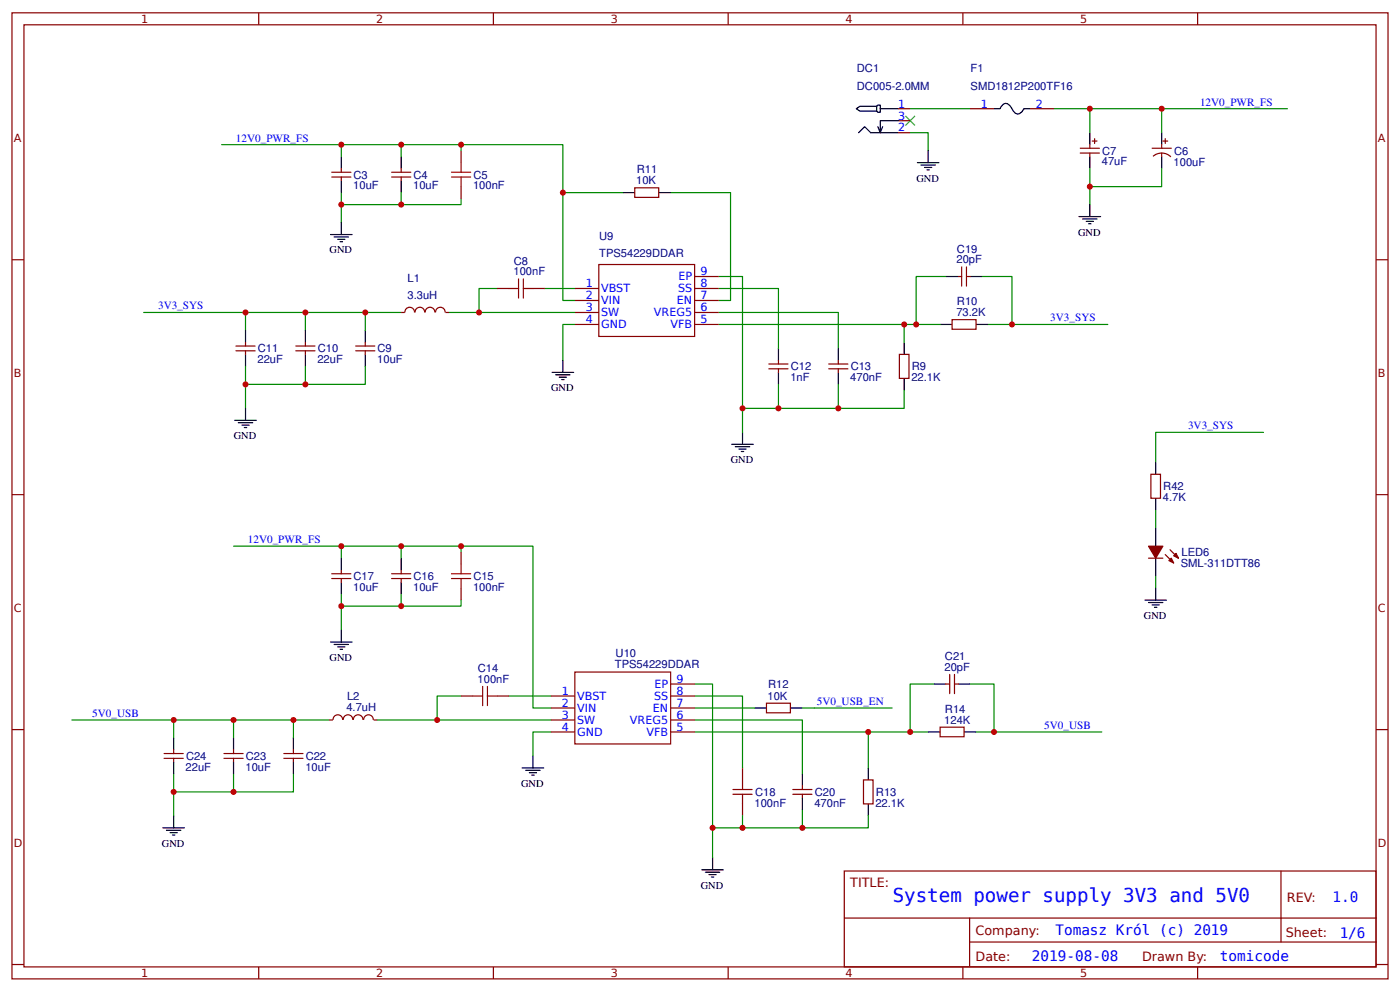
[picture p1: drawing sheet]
<svg xmlns="http://www.w3.org/2000/svg" width="309mm" height="219mm" viewBox="0 0 309 219" stroke-linecap="round" stroke-linejoin="round" font-family="sans-serif">
<g fill="none" stroke="#080" stroke-width=".26">
<path d="M48.9 31.9h26.5M75.4 34.6v-2.7h49v34.4h2.6M88.6 31.9v2.7M101.9 31.9v1.4M201.1 29.3h4v4M201.1 24h13.2M232.8 24h8v5.3M240.8 37.2v4h15.8v-4M240.8 24h15.8v5.3M256.6 24h27.8M75.4 42.5v2.7h26.5v-1.4M75.4 45.2v3.9"/>
<path d="M88.6 42.5v2.7M124.4 42.5h13.2M148.2 42.5h13.2v23.8h-2.7M240.8 41.2v4M31.7 69h56.9M54.2 69v3.9M67.5 69v3.9M80.7 69v3.9M99.2 69h27.8M109.8 63.7h-4v5.3M120.4 63.7h6.6M127 71.6h-2.6v8"/>
<path d="M158.7 69h26.5v7.9M158.7 63.7h13.3v13.2M158.7 61h5.3v34.4M158.7 71.6h49M199.8 71.6v4M209 61h-6.6v10.6M217 61h6.6v10.6M218.3 71.6h26.4M54.2 80.9v4h26.5v-4M54.2 84.9v5.2M67.5 80.9v4M172 84.9v5.2h-8"/>
<path d="M185.2 84.9v5.2h-13.2M199.8 86.2v3.9h-14.6M279.1 95.4h-23.8v6.6M255.3 112.6v4M51.6 120.6h23.8M75.4 131.2v2.6h26.5v-1.3M75.4 133.8v5.3M88.6 120.6v2.6M88.6 131.2v2.6M101.9 121.9v-1.3h-26.5v2.6M101.9 120.6h15.8v35.7h4M255.3 127.2v2.6"/>
<path d="M15.9 158.9h56.9M38.4 158.9v4M51.6 158.9v4M64.8 158.9v4M83.3 158.9h38.4M101.9 153.6h-5.3v5.3M112.4 153.6h9.3M153.5 158.9h23.8v11.9M153.5 153.6h10.5v15.9M153.5 151h3.9v38.4M153.5 156.3h13.2M177.3 156.3h19.8"/>
<path d="M206.4 151h-5.3v10.6M214.3 151h5.3v10.6M38.4 170.8v4h26.4v-4M38.4 174.8v5.3M51.6 170.8v4M121.7 161.6h-4v5.3M153.5 161.6h38.3v7.9M177.3 178.8v3.9h-13.3M191.8 161.6h13.3M215.6 161.6h27.8M164 180.1v2.6h-6.6M191.8 180.1v2.6h-14.5"/>
</g>
<g fill="none" stroke="#000" stroke-width=".26">
<path d="M75.4 34.6v2.6M75.4 39.9v2.6M88.6 34.6v2.6M88.6 39.9v2.6M189.2 24l.8-.5h3.7v1h-3.7zM189.7 29.3l1.3-1.3 1.4 1.3h6M193.7 23.5l.2-.3h.6v1.6h-.6l-.2-.3M194.5 24h3.9M195 28l-.5 1.3M198.4 26.6h-3.9v2.7l-.6-1.3M202.7 35.9h4.7M203.5 36.4h3.1"/>
<path d="M204.3 37h1.5M204.8 37.5h.5M205.1 33.3v2.6M219.6 24h1.3l.5-.8a1.32 1.32 0 0 1 2.2 .8l.5 .8a1.32 1.32 0 0 0 2.1-.8h1.3M240.8 29.3v2.6M240.8 34.6v2.6M256.6 29.3v2.6M256.6 34.6v2.6M73 51.8h4.8M73.8 52.3h3.2M74.6 52.8h1.6M75.1 53.4h.6"/>
<path d="M75.4 49.1v2.7M137.6 42.5h2.6M145.5 42.5h2.7M238.4 47.8h4.8M239.2 48.3h3.2M240 48.9h1.6M240.5 49.4h.5M240.8 45.2v2.6M54.2 72.9v2.7M54.2 78.2v2.7M67.5 72.9v2.7M67.5 78.2v2.7"/>
<path d="M80.7 72.9v2.7M80.7 78.2v2.7M124.4 79.6v2.6M172 76.9v2.7M185.2 76.9v2.7M199.8 75.6v2.6M207.7 71.6h2.6M209 61h2.7M214.3 61h2.7M215.6 71.6h2.7M51.9 92.8h4.7M52.7 93.3h3.1"/>
<path d="M53.4 93.8h1.6M54 94.4h.5M54.2 90.1v2.7M122 82.2h4.7M122.8 82.7h3.1M123.6 83.3h1.5M124.1 83.8h.5M161.7 98.1h4.7M162.5 98.6h3.1M163.2 99.1h1.6M163.8 99.7h.5M164 95.4v2.7"/>
<path d="M172 82.2v2.7M185.2 82.2v2.7M199.8 83.5v2.7M255.3 102v2.7M255.3 110v2.6M255.3 116.6v4M75.4 123.2v2.7M75.4 128.5v2.7M75.4 139.1v2.6M88.6 123.2v2.7M88.6 128.5v2.7M252.9 132.5h4.8"/>
<path d="M253.7 133h3.2M254.5 133.5h1.6M255.1 134.1h.5M255.3 123.2v4M255.3 129.8v2.7M73 141.7h4.8M73.8 142.3h3.2M74.6 142.8h1.6M75.1 143.3h.6M166.7 156.3h2.6M174.6 156.3h2.7M206.4 151h2.6"/>
<path d="M211.7 151h2.6M38.4 162.9v2.6M38.4 168.2v2.6M51.6 162.9v2.6M51.6 168.2v2.6M64.8 162.9v2.6M64.8 168.2v2.6M115.4 169.5h4.7M116.2 170h3.1M116.9 170.6h1.6M117.5 171.1h.5M117.7 166.9v2.6"/>
<path d="M177.3 170.8v2.7M177.3 176.1v2.7M191.8 169.5v2.7M191.8 177.5v2.6M205.1 161.6h2.6M213 161.6h2.6M36 182.7h4.7M36.8 183.3h3.2M37.6 183.8h1.6M38.1 184.3h.5M38.4 180.1v2.6M155 192h4.8"/>
<path d="M155.8 192.5h3.2M156.6 193.1h1.6M157.2 193.6h.5M157.4 189.4v2.6"/>
</g>
<g fill="none" stroke="#800" stroke-width=".26">
<path d="M2.6 2.8h304.1v213.3h-304.1zM5.3 5.5h298.7v207.9h-298.7zM57.1 2.8v2.7M109 2.8v2.7M160.9 2.8v2.7M212.7 2.8v2.7M264.6 2.8v2.7M73.3 39.1h4.2M73.3 38h4.2M75.4 37.2v.8M75.4 39.1v.8M86.5 39.1h4.3"/>
<path d="M86.5 38h4.3M88.6 37.2v.8M88.6 39.1v.8M101.9 33.3v2.6M198.4 24h2.7M198.4 29.3h2.7M198.4 26.6h2.7M214.3 24h5.3M227.5 24h5.3M238.7 32.7h4.2M238.7 33.8h4.2M240.8 31.9v.8"/>
<path d="M240.8 33.8v.8M241.3 31.1h1.1M241.8 30.6v1.1M254.5 32.7h4.3M254.7 34.5a2.84 2.84 0 0 1 4 .1M256.6 31.9v.8M256.6 33.8v.8M256.9 31.1h1.1M257.4 30.6v1.1M2.6 57.3h2.7M101.9 41.2v2.6M132.3 58.4h21.2v15.9h-21.2z"/>
<path d="M140.2 41.5h5.3v2.1h-5.3zM212.5 58.9v4.3M213.5 58.9v4.3M304 57.3h2.7M52.1 77.4h4.3M52.1 76.4h4.3M54.2 75.6v.8M54.2 77.4v.8M65.4 77.4h4.2M65.4 76.4h4.2M67.5 75.6v.8M67.5 77.4v.8"/>
<path d="M78.6 77.4h4.2M78.6 76.4h4.2M80.7 75.6v.8M80.7 77.4v.8M88.6 69h.8M89.5 69a1.06 1.06 0 0 1 1-1.2 1.06 1.06 0 0 1 1.1 1.2M91.7 69a1.06 1.06 0 0 1 1.1-1.2 1.06 1.06 0 0 1 1 1.2M93.9 69a1.06 1.06 0 0 1 1.1-1.2 1.06 1.06 0 0 1 1.1 1.2M96.2 69a1.06 1.06 0 0 1 1.1-1.2 1.06 1.06 0 0 1 1 1.2M98.4 69h.8M109.8 63.7h2.6M117.7 63.7h2.7"/>
<path d="M127 63.7h5.3M127 69h5.3M127 66.3h5.3M127 71.6h5.3M153.5 61h5.2M153.5 63.7h5.2M153.5 69h5.2M153.5 66.3h5.2M153.5 71.6h5.2M172 79.6v.8M185.2 79.6v.8M198.7 78.2h2.1v5.3h-2.1z"/>
<path d="M210.3 70.6h5.3v2.1h-5.3zM211.7 61h.8M213.5 61h.8M169.9 81.4h4.2M169.9 80.4h4.2M172 81.4v.8M183.1 81.4h4.2M183.1 80.4h4.2M185.2 81.4v.8M2.6 109.2h2.7M254.3 104.7h2.1v5.3h-2.1zM304 109.2h2.7"/>
<path d="M73.3 127.7h4.2M73.3 126.7h4.2M75.4 125.9v.8M75.4 127.7v.8M86.5 127.7h4.3M86.5 126.7h4.3M88.6 125.9v.8M88.6 127.7v.8M101.9 121.9v2.6M101.9 129.8v2.7M253.7 123.2h3.2M257.4 122.4l1.9 1.9"/>
<path d="M258.5 121.4l1.8 1.8M72.8 158.9h.8M73.6 158.9a1.06 1.06 0 0 1 1-1.1 1.06 1.06 0 0 1 1.1 1.1M75.8 158.9a1.06 1.06 0 0 1 1.1-1.1 1.06 1.06 0 0 1 1 1.1M78.1 158.9a1.06 1.06 0 0 1 1-1.1 1.06 1.06 0 0 1 1.1 1.1M80.4 158.9a1.06 1.06 0 0 1 1-1.1 1.06 1.06 0 0 1 1.1 1.1M82.5 158.9h.8M101.9 153.6h2.6M109.8 153.6h2.6M121.7 158.9h5.3M121.7 153.6h5.3M121.7 156.3h5.3"/>
<path d="M127 148.4h21.2v15.8h-21.2zM148.2 151h5.3M148.2 158.9h5.3M148.2 153.6h5.3M148.2 156.3h5.3M169.3 155.2h5.3v2.1h-5.3zM209 151h.8M209.8 148.9v4.2M210.9 148.9v4.2M210.9 151h.8M2.6 161.1h2.7M36.2 167.4h4.3"/>
<path d="M36.2 166.3h4.3M38.4 165.5v.8M38.4 167.4v.8M49.5 167.4h4.2M49.5 166.3h4.2M51.6 165.5v.8M51.6 167.4v.8M62.7 167.4h4.2M62.7 166.3h4.2M64.8 165.5v.8M64.8 167.4v.8M121.7 161.6h5.3"/>
<path d="M148.2 161.6h5.3M164 169.5v2.7M164 177.5v2.6M175.2 175.3h4.2M175.2 174.3h4.2M177.3 173.5v.8M177.3 175.3v.8M190.8 172.2h2.1v5.3h-2.1zM207.7 160.5h5.3v2.1h-5.3zM304 161.1h2.7M186.5 192.3h117.5v21.1h-117.5zM283 192.3v15.6"/>
<path d="M2.6 212.9h2.7M57.1 213.4v2.7M109 213.4v2.7M160.9 213.4v2.7M186.6 202.7h117.3M212.7 213.4v2.7M214.2 207.9h89.7M214.2 202.7v10.5M264.6 213.4v2.7M304 212.9h2.7"/>
</g>
<g fill="none" stroke="#a00000" stroke-width=".26">
<path d="M99.7 39.1h4.3M99.7 38h4.3M101.9 35.9v2.1M101.9 39.1v2.1M112.4 63.7h2.2M114.6 61.6v4.2M115.6 61.6v4.2M115.6 63.7h2.1M99.7 127.7h4.3M99.7 126.7h4.3M101.9 124.5v2.2M101.9 127.7v2.1"/>
<path d="M104.5 153.6h2.1M106.6 151.5v4.3M107.7 151.5v4.3M107.7 153.6h2.1M161.9 175.3h4.3M161.9 174.3h4.3M164 172.2v2.1M164 175.3v2.2"/>
</g>
<path d="M200 25.6l2.1 2.1zM202.1 25.6l-2.1 2.1z" fill="#000" stroke="#3c3" stroke-width=".26"/>
<g fill="#800" stroke="#800" stroke-width=".26">
<path d="M253.7 120.6h3.2l-1.6 2.6z"/>
<path d="M258.2 123.7l.6-.5 .5 1.1z"/>
<path d="M259.3 122.7l.5-.5 .5 1z"/>
</g>
<g fill="#c00">
<circle cx="51.6" cy="158.9" r=".66"/>
<circle cx="201.1" cy="161.6" r=".66"/>
<circle cx="191.8" cy="161.6" r=".66"/>
<circle cx="157.4" cy="182.7" r=".66"/>
<circle cx="75.4" cy="120.6" r=".66"/>
<circle cx="75.4" cy="133.8" r=".66"/>
<circle cx="88.6" cy="133.8" r=".66"/>
<circle cx="223.6" cy="71.6" r=".66"/>
<circle cx="202.4" cy="71.6" r=".66"/>
<circle cx="185.2" cy="90.1" r=".66"/>
<circle cx="54.2" cy="84.9" r=".66"/>
<circle cx="67.5" cy="84.9" r=".66"/>
<circle cx="88.6" cy="31.9" r=".66"/>
<circle cx="105.8" cy="69" r=".66"/>
<circle cx="88.6" cy="45.2" r=".66"/>
<circle cx="75.4" cy="45.2" r=".66"/>
<circle cx="101.9" cy="31.9" r=".66"/>
<circle cx="164" cy="90.1" r=".66"/>
<circle cx="199.8" cy="71.6" r=".66"/>
<circle cx="88.6" cy="120.6" r=".66"/>
<circle cx="101.9" cy="120.6" r=".66"/>
<circle cx="96.6" cy="158.9" r=".66"/>
<circle cx="164" cy="182.7" r=".66"/>
<circle cx="177.3" cy="182.7" r=".66"/>
<circle cx="219.6" cy="161.6" r=".66"/>
<circle cx="75.4" cy="31.9" r=".66"/>
<circle cx="124.4" cy="42.5" r=".66"/>
<circle cx="172" cy="90.1" r=".66"/>
<circle cx="54.2" cy="69" r=".66"/>
<circle cx="67.5" cy="69" r=".66"/>
<circle cx="80.7" cy="69" r=".66"/>
<circle cx="38.4" cy="158.9" r=".66"/>
<circle cx="64.8" cy="158.9" r=".66"/>
<circle cx="51.6" cy="174.8" r=".66"/>
<circle cx="38.4" cy="174.8" r=".66"/>
<circle cx="256.6" cy="24" r=".66"/>
<circle cx="240.8" cy="24" r=".66"/>
<circle cx="240.8" cy="41.2" r=".66"/>
</g>
<text font-size="4.2" fill="#00f" x="197.2" y="199.2">System power supply 3V3 and 5V0</text>
<g font-size="3.2" fill="#00f">
<text x="294.4" y="199.2">1.0</text>
<text x="233.2" y="206.4">Tomasz Król (c) 2019</text>
<text x="296" y="207">1/6</text>
<text x="228" y="212.2">2019-08-08</text>
<text x="269.5" y="212.2">tomicode</text>
</g>
<g font-size="2.8" fill="#800">
<text x="187.9" y="195.7">TITLE:</text>
<text x="284.3" y="199.2">REV:</text>
<text x="215.5" y="206.4">Company:</text>
<text x="284.1" y="206.8">Sheet:</text>
<text x="215.5" y="212.1">Date:</text>
<text x="252.3" y="212.2">Drawn By:</text>
</g>
<g font-size="2.5" fill="#800">
<text x="31.2" y="5.1">1</text>
<text x="83.1" y="5.1">2</text>
<text x="134.9" y="5.1">3</text>
<text x="186.8" y="5.1">4</text>
<text x="238.7" y="5.1">5</text>
<text x="3" y="31.4">A</text>
<text x="304.4" y="31.4">A</text>
<text x="3" y="83.3">B</text>
<text x="304.4" y="83.3">B</text>
<text x="3" y="135.1">C</text>
<text x="304.4" y="135.1">C</text>
<text x="3" y="187">D</text>
<text x="304.4" y="187">D</text>
<text x="31.2" y="215.7">1</text>
<text x="83.1" y="215.7">2</text>
<text x="134.9" y="215.7">3</text>
<text x="186.8" y="215.7">4</text>
<text x="238.7" y="215.7">5</text>
</g>
<g font-size="2.5" fill="#000080">
<text x="189.3" y="15.9">DC1</text>
<text x="214.4" y="15.9">F1</text>
<text x="189.3" y="19.9">DC005-2.0MM</text>
<text x="214.4" y="19.9">SMD1812P200TF16</text>
<text x="243.5" y="34.1">C7</text>
<text x="259.4" y="34.1">C6</text>
<text x="78.1" y="41.8">10uF</text>
<text x="78.1" y="39.4">C3</text>
<text x="91.3" y="41.8">10uF</text>
<text x="91.3" y="39.4">C4</text>
<text x="104.5" y="41.8">100nF</text>
<text x="104.6" y="39.4">C5</text>
<text x="140.6" y="40.7">10K</text>
<text x="140.7" y="38.2">R11</text>
<text x="243.4" y="36.5">47uF</text>
<text x="259.3" y="36.5">100uF</text>
<text x="132.4" y="53">U9</text>
<text x="113.5" y="58.4">C8</text>
<text x="132.4" y="56.7">TPS54229DDAR</text>
<text x="211.3" y="58.1">20pF</text>
<text x="211.4" y="55.7">C19</text>
<text x="90" y="66">3.3uH</text>
<text x="90" y="62.3">L1</text>
<text x="113.4" y="60.8">100nF</text>
<text x="211.3" y="69.8">73.2K</text>
<text x="211.4" y="67.4">R10</text>
<text x="57" y="77.8">C11</text>
<text x="70.2" y="77.8">C10</text>
<text x="83.4" y="77.8">C9</text>
<text x="56.9" y="80.2">22uF</text>
<text x="70.1" y="80.2">22uF</text>
<text x="83.3" y="80.2">10uF</text>
<text x="174.7" y="81.8">C12</text>
<text x="187.9" y="81.8">C13</text>
<text x="201.5" y="81.8">R9</text>
<text x="174.6" y="84.2">1nF</text>
<text x="187.9" y="84.1">470nF</text>
<text x="201.3" y="84.2">22.1K</text>
<text x="256.9" y="110.6">4.7K</text>
<text x="257" y="108.2">R42</text>
<text x="260.9" y="125.2">SML-311DTT86</text>
<text x="261" y="122.7">LED6</text>
<text x="78.1" y="130.4">10uF</text>
<text x="78.1" y="128">C17</text>
<text x="91.3" y="130.4">10uF</text>
<text x="91.3" y="128">C16</text>
<text x="104.5" y="130.4">100nF</text>
<text x="104.6" y="128">C15</text>
<text x="105.6" y="148.4">C14</text>
<text x="135.9" y="147.6">TPS54229DDAR</text>
<text x="136" y="145.1">U10</text>
<text x="208.7" y="148.1">20pF</text>
<text x="208.8" y="145.7">C21</text>
<text x="76.7" y="154.5">L2</text>
<text x="105.5" y="150.7">100nF</text>
<text x="169.6" y="154.4">10K</text>
<text x="169.7" y="152">R12</text>
<text x="76.5" y="157">4.7uH</text>
<text x="208.6" y="159.7">124K</text>
<text x="208.8" y="157.3">R14</text>
<text x="41.1" y="167.8">C24</text>
<text x="54.3" y="167.7">C23</text>
<text x="67.5" y="167.7">C22</text>
<text x="41" y="170.1">22uF</text>
<text x="54.2" y="170.1">10uF</text>
<text x="67.5" y="170.1">10uF</text>
<text x="166.7" y="178.1">100nF</text>
<text x="166.8" y="175.7">C18</text>
<text x="179.9" y="178.1">470nF</text>
<text x="180" y="175.7">C20</text>
<text x="193.4" y="178.1">22.1K</text>
<text x="193.5" y="175.7">R13</text>
</g>
<g font-size="2.5" fill="#00f">
<text x="198.4" y="23.7">1</text>
<text x="216.7" y="23.7">1</text>
<text x="228.9" y="23.7">2</text>
<text x="265.1" y="23.3">12V0_PWR_FS</text>
<text x="198.4" y="29">2</text>
<text x="198.4" y="26.4">3</text>
<text x="52.1" y="31.3">12V0_PWR_FS</text>
<text x="129.4" y="63.4">1</text>
<text x="132.8" y="64.5">VBST</text>
<text x="149.8" y="64.5">SS</text>
<text x="149.9" y="61.8">EP</text>
<text x="154.8" y="63.4">8</text>
<text x="154.8" y="60.8">9</text>
<text x="34.9" y="68.3">3V3_SYS</text>
<text x="129.4" y="66.1">2</text>
<text x="129.4" y="68.7">3</text>
<text x="129.4" y="71.4">4</text>
<text x="132.8" y="67.1">VIN</text>
<text x="132.8" y="69.8">SW</text>
<text x="144.5" y="69.8">VREG5</text>
<text x="149.5" y="67.1">EN</text>
<text x="154.8" y="71.4">5</text>
<text x="154.8" y="68.7">6</text>
<text x="154.8" y="66.1">7</text>
<text x="232" y="71">3V3_SYS</text>
<text x="132.8" y="72.4">GND</text>
<text x="148.1" y="72.4">VFB</text>
<text x="262.5" y="94.8">3V3_SYS</text>
<text x="54.8" y="119.9">12V0_PWR_FS</text>
<text x="124.1" y="153.4">1</text>
<text x="127.5" y="154.4">VBST</text>
<text x="144.5" y="154.4">SS</text>
<text x="144.6" y="151.8">EP</text>
<text x="149.5" y="153.4">8</text>
<text x="149.5" y="150.7">9</text>
<text x="180.4" y="155.6">5V0_USB_EN</text>
<text x="20.4" y="158.3">5V0_USB</text>
<text x="124.1" y="156">2</text>
<text x="124.1" y="158.7">3</text>
<text x="124.1" y="161.3">4</text>
<text x="127.5" y="157.1">VIN</text>
<text x="127.5" y="159.7">SW</text>
<text x="139.2" y="159.7">VREG5</text>
<text x="144.2" y="157.1">EN</text>
<text x="149.5" y="161.3">5</text>
<text x="149.5" y="158.7">6</text>
<text x="149.5" y="156">7</text>
<text x="230.7" y="160.9">5V0_USB</text>
<text x="127.5" y="162.4">GND</text>
<text x="142.8" y="162.4">VFB</text>
</g>
<g font-size="2.3">
<text x="202.5" y="40.1">GND</text>
<text x="238.2" y="52">GND</text>
<text x="72.8" y="56">GND</text>
<text x="121.8" y="86.4">GND</text>
<text x="51.6" y="97">GND</text>
<text x="161.4" y="102.3">GND</text>
<text x="252.7" y="136.6">GND</text>
<text x="72.8" y="145.9">GND</text>
<text x="115.1" y="173.7">GND</text>
<text x="35.8" y="186.9">GND</text>
<text x="154.8" y="196.2">GND</text>
</g>
</svg>
